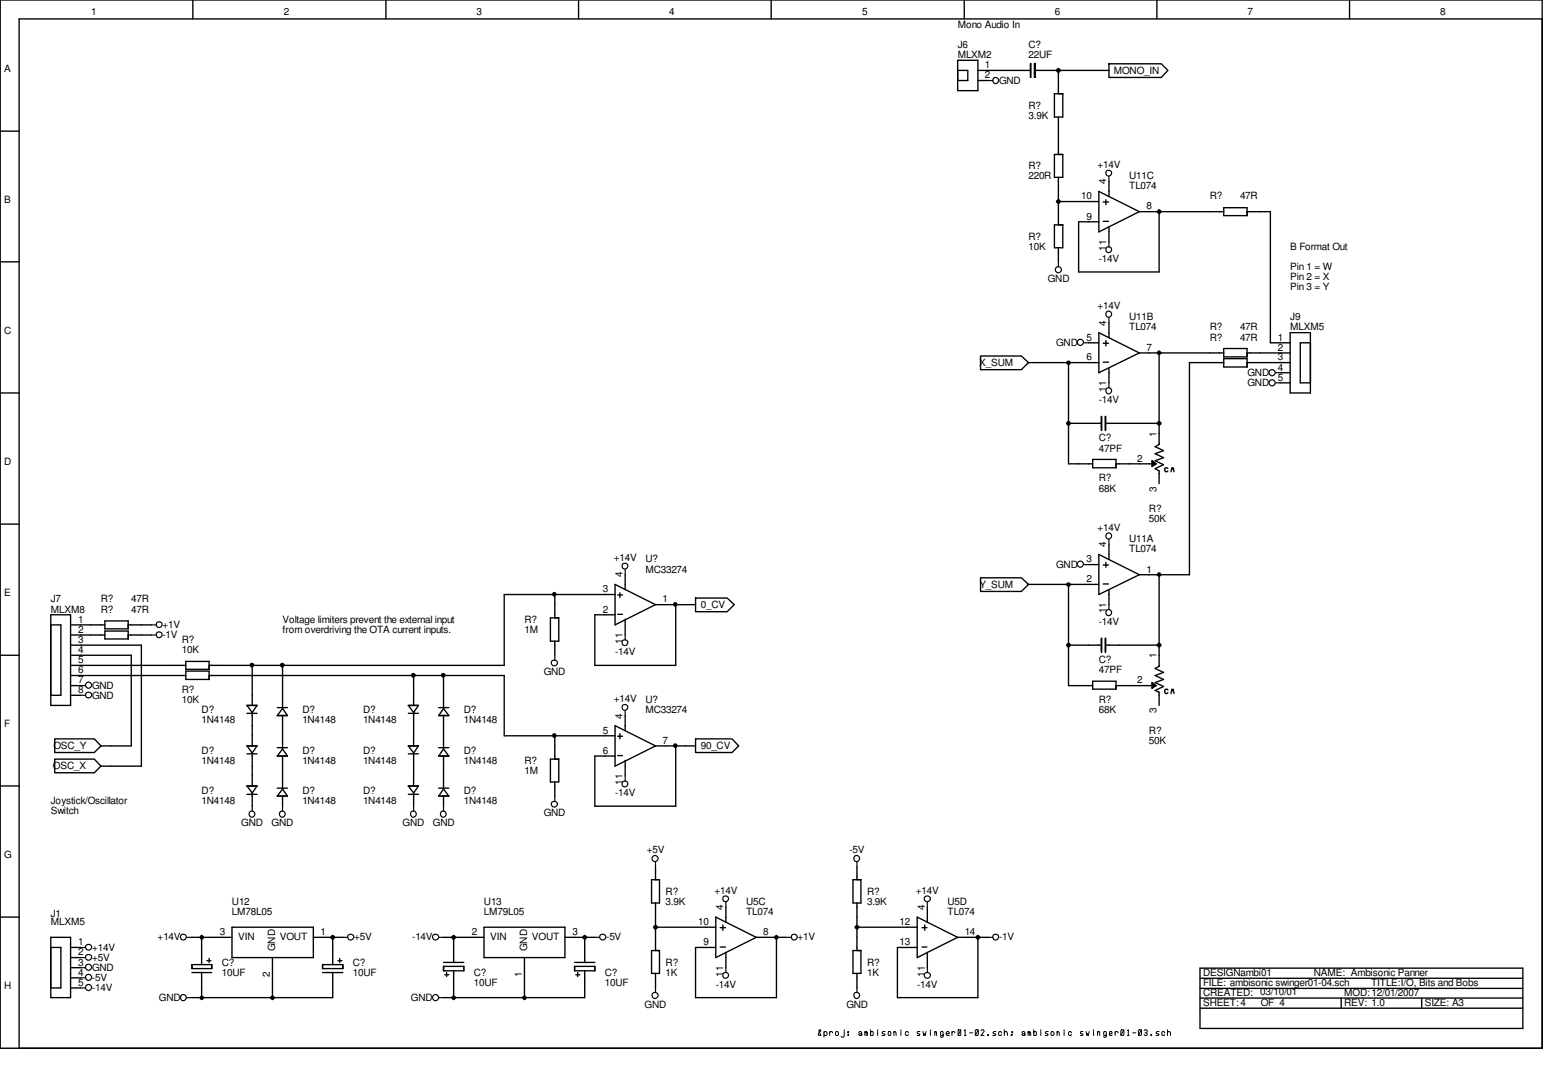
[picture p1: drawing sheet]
<svg xmlns="http://www.w3.org/2000/svg" width="297mm" height="210mm" viewBox="0 0 297 210" stroke-linecap="round" stroke-linejoin="round" font-family="sans-serif">
<g fill="none" stroke="#000" stroke-width=".26">
<path d="M0 0h296.9v201.7h-296.9zM37.1 0v3.6M74.3 0v3.6M111.4 0v3.6M148.5 0v3.6M184.4 13.5h1.9v2h-1.9M184.4 11.6h3.9v5.8h-3.9zM185.6 0v3.6M188.3 13.5h10M188.3 15.5h1.9M199.3 13.5h14.2M203 18h1.6v4.5h-1.6z"/>
<path d="M203.7 13.5v4.5M213.5 12.3h10.1l1.2 1.2-1.2 1.4h-10.1zM222.7 0v3.6M259.8 0v3.6M296.9 3.6h-293.2v198.1M0 25.2h3.7M203 29.7h1.6v4.4h-1.6zM203.7 38.8h7.8M203.7 22.5v7.2M203.7 34.1v9.2M211.5 36.8l7.8 3.9-7.8 3.9zM212.4 38.9h1"/>
<path d="M212.9 38.4v1M213.5 34.9v2.9M235.6 40h4.5v1.5h-4.5zM0 50.4h3.7M203 43.3h1.6v4.4h-1.6zM203.7 47.7v2.7M212.4 42.6h1M213.5 43.6v3M219.3 40.7h16.3M223.1 40.7v11.6h-15.5v-9.6h3.9M240.1 40.7h4.5v25.3h3.8M0 75.6h3.7"/>
<path d="M188.8 68.5h7.8l1.4 1.3-1.4 1.3h-7.8zM198 69.8h13.5M205.7 69.8v19.4h4.7M209.6 66h1.9M211.5 64l7.8 3.9-7.8 3.8zM212.4 66h1M212.4 69.7h1M212.9 65.5v1M213.5 62.1v2.8M213.5 70.8v2.9M219.3 67.9h16.3M223.1 67.9v17.6l-.7 .4 1.6 .8-1.6 .6 1.6 .8-1.6 .5 1.6 .8-1.6 .8 .7 .4v2.4"/>
<path d="M235.6 69.8h-6.6v40.8h-9.7M235.6 67.1h4.5v1.6h-4.5zM235.6 69h4.5v1.6h-4.5zM240.1 69.8h8.3M240.1 67.9h8.3M246.4 73.7h2M246.4 71.7h2M248.4 64h3.9v11.6h-3.9zM252.3 66h-2v7.7h2M205.7 81.4h6.3M210.4 88.4h4.4v1.6h-4.4zM212.9 81.4h10.2"/>
<path d="M214.8 89.2h7.7M221.8 88.6l.7 .6-.7 .5zM224.8 90.1h-.6v.5l.2 .2 .4-.2M225.4 90.8l.2-.8 .1 .3 .1-.3 .2 .8M0 100.8h3.7M9.8 118.3h3.8v17.4h-3.8zM20.2 119.5h4.5v1.5h-4.5zM106 118.9h1.6v4.5h-1.6zM106.8 114.4v4.5M118.4 114.4h-21.3v13.6h-56.8M118.4 112.4l7.8 3.9-7.8 3.9zM118.9 114.5h.9"/>
<path d="M118.9 118.2h.9M119.3 114v1M120.4 110.6v2.9M120.4 119.1v1M126.2 116.3h7.7M130.1 116.3v11.7h-15.6v-9.7h3.9M133.9 115.1h6.1l1.3 1.2-1.3 1.4h-6.1zM188.8 111.2h7.8l1.4 1.2-1.4 1.4h-7.8zM198 112.4h13.5M205.7 112.4v19.5h4.7M209.6 108.6h1.9M211.5 106.7l7.8 3.9-7.8 3.8z"/>
<path d="M212.4 108.7h1M212.4 112.4h1M212.9 108.2v.9M213.5 104.7v2.9M213.5 113.5v2.8M223.1 110.6v17.6l-.7 .4 1.6 .8-1.6 .6 1.6 .7-1.6 .6 1.6 .8-1.6 .7 .7 .4v2.5M0 126.1h3.7M9.8 120.2h1.9v13.6h-1.9M13.6 126.1h11.7v17.4h-5.9M13.6 124.1h13.6v23.3h-7.8M13.6 122.2h6.6M13.6 120.2h6.6"/>
<path d="M13.6 133.8h1.9M13.6 128h22.2M13.6 130h22.2M13.6 131.9h1.9M20.2 121.4h4.5v1.5h-4.5zM24.7 122.2h4.5M24.7 120.2h4.5M35.8 127.3h4.5v1.5h-4.5zM35.8 129.1h4.5v1.6h-4.5zM40.3 130h56.8v11.6h21.3M47.5 135.7h2l-.9 1.4zM47.5 137.2h2"/>
<path d="M48.6 128v7.7M48.6 137.1v6.4M53.4 136.1h1.9M54.4 136.3l.9 1.4h-1.9zM54.4 128v8.3M54.4 137.7v6.4M78.6 135.7h2l-1 1.4zM78.6 137.2h2M79.6 130v5.7M79.6 137.1v6.4M84.5 136.1h1.9M85.4 130v6.3"/>
<path d="M85.4 137.7v6.4M85.4 136.3l1 1.4h-1.9zM106.8 123.4v2.7M118.4 139.6l7.8 3.9-7.8 3.9zM120.4 120.2v2M120.4 137.7v2.8M205.7 124.1h6.3M210.4 131.1h4.4v1.5h-4.4zM212.9 124.1h10.2M214.8 131.9h7.7M221.8 131.3l.7 .6-.7 .5zM224.8 132.8l-.1-.2-.5 .2v.5l.2 .1 .4-.1"/>
<path d="M225.4 133.4l.2-.8 .1 .3 .1-.3 .2 .8M0 151.2h3.7M10.5 142.2h7.7l1.2 1.3-1.2 1.3h-7.7zM10.5 146h7.7l1.2 1.4-1.2 1.3h-7.7zM47.5 151.2h2l-.9 1.4zM47.5 143.5h2l-.9 1.4zM47.5 145h2M47.5 152.8h2M48.6 144.9v6.3M48.6 152.6v2.5M53.4 143.8h1.9M53.4 151.6h1.9"/>
<path d="M54.4 145.5v6.3M54.4 153.2v1.9M54.4 144.1l.9 1.4h-1.9zM54.4 151.8l.9 1.4h-1.9zM78.6 151.2h2l-1 1.4zM78.6 143.5h2l-1 1.4zM78.6 145h2M78.6 152.8h2M79.6 144.9v6.3M79.6 152.6v2.5M84.5 143.8h1.9M84.5 151.6h1.9"/>
<path d="M85.4 145.5v6.3M85.4 153.2v1.9M85.4 144.1l1 1.4h-1.9zM85.4 151.8l1 1.4h-1.9zM106 146h1.6v4.5h-1.6zM106.8 141.6v4.4M106.8 150.5v2.7M118.9 141.6h.9M118.9 145.4h.9M119.3 141.1v1.1M120.4 146.3v1M120.4 147.4v1.9"/>
<path d="M126.2 143.5h7.7M130.1 143.5v11.6h-15.6v-9.6h3.9M133.9 142.2h7l1.3 1.3-1.3 1.3h-7zM0 176.4h3.7M44.7 178.4h15.6v5.8h-15.6zM93.2 178.4h15.6v5.8h-15.6zM125.4 169.2h1.6v4.5h-1.6zM126.2 178.4h11.6M126.2 166.8v2.4M126.2 173.7v9.2M137.8 176.4l7.8 3.9-7.8 3.9zM138.6 178.5h1.1"/>
<path d="M139.1 178v1M139.7 174.5v3M164.2 169.2h1.5v4.5h-1.5zM165 178.4h11.6M165 166.8v2.4M165 173.7v9.2M176.6 176.4l7.8 3.9-7.8 3.9zM177.5 178.5h.9M178 178v1M178.5 174.5v3M9.8 180.3h3.8v11.6h-3.8zM9.8 182.3h1.9v7.8h-1.9"/>
<path d="M13.6 184.2h1.9M13.6 182.3h1.9M13.6 190.1h1.9M13.6 186.2h1.9M13.6 188.1h1.9M37 180.3h7.7M37 185.6h3.8v.8h-3.8zM37 187.1h3.8M38.8 180.3v5.3M38.8 187.1v4.8M39.8 184.8h.8M40.3 184.4v.8"/>
<path d="M52.4 184.2v7.7M60.3 180.3h5.7M62.1 187.1h3.9M62.1 185.6h3.9v.8h-3.9zM64 180.3v5.3M64 187.1v4.8h-27M65.1 184.8h.7M65.4 184.4v.8M85.4 180.3h7.8M85.4 185.9h3.9v.9h-3.9zM85.4 185.2h3.9M85.6 187.5h.8"/>
<path d="M86 187.1v.8M87.3 180.3v4.9M87.3 186.8v5.1M101 184.2v7.7M108.8 180.3h5.7M110.6 185.2h3.9M110.6 185.9h3.9v.9h-3.9zM110.9 187.5h.7M111.2 187.1v.8M112.6 180.3v4.9M112.6 186.8v5.1h-27.2M125.4 182.9h1.6v4.4h-1.6z"/>
<path d="M126.2 187.3v2.8M138.6 182.2h1.1M139.7 183.2v3M145.6 180.3h5.7M149.5 180.3v11.6h-15.6v-9.6h3.9M164.2 182.9h1.5v4.4h-1.5zM165 187.3v2.8M177.5 182.2h.9M178.5 183.2v3M184.4 180.3h5.8M188.3 180.3v11.6h-15.5v-9.6h3.8M231 188.2h62.2"/>
<path d="M231 190.2h62.2M231 192h62.2M231 194h62.2M231 186.3h62.2v11.6h-62.2zM258.2 192v2M273.7 192v2"/>
</g>
<g fill="none" stroke="#000" stroke-width=".19">
<path d="M198.3 12.2h.2v2.7h-.2zM198.4 12.2v2.7M199.1 12.2h.2v2.7h-.2zM212 80.1h.1v2.7h-.1zM212 80.1v2.7M212.7 80.1h.2v2.7h-.2zM212.8 80.1v2.7M221.8 88.6l.7 .6-.7 .5zM212 122.8h.1v2.7h-.1zM212 122.8v2.7M212.7 122.8h.2v2.7h-.2zM212.8 122.8v2.7"/>
<path d="M221.8 131.3l.7 .6-.7 .5zM158 199.1l-.1 .1h-.3l-.1-.1 .5-.8-.2-.2-.2 .2 .4 .9M158.6 198.7l.2-.2h.2l.2 .2v.4l-.2 .1-.4-.1M158.6 198.5v1.1M159.7 198.7l.2-.2h.2l.2 .2M159.7 198.5v.7M161 198.5h.2l.2 .2v.4l-.2 .1-.4-.1zM162.5 198.5v.9l-.2 .2-.4-.2M162.5 198.1h.1M163.2 198.5h.2v.2h-.2zM163.2 199.1h.2v.1h-.2zM165.3 198.7l.2-.2h.2l.2 .2v.5h-.4l-.2-.1 .2-.2 .4 .2"/>
<path d="M166.5 198.7l.1-.2 .1 .2 .1-.2 .2 .2v.5M166.5 198.5v.7M166.7 198.7v.5M167.6 198.1v1.1h.4v-.7h-.3l-.1 .2M168.9 198.1h.1M168.9 198.5v.7M170.4 198.5h-.4l-.2 .2 .6 .4-.2 .1h-.4M171.1 198.5h.3v.7h-.3l-.1-.1zM172.1 198.7l.1-.2h.1l.2 .2v.5M172.1 198.5v.7M173.4 198.1h.1M173.4 198.5v.7"/>
<path d="M174.9 198.7l-.2-.2h-.2l-.2 .2v.4l.2 .1 .4-.1M177.1 198.5h-.4v.4h.3l.1 .2-.1 .1h-.4M177.7 198.5l.1 .7 .1-.3 .2 .3 .2-.7M179.1 198.1h.1M179.1 198.5v.7M180 198.7v-.2h.2l.1 .7M180 198.5v.7M181.6 199.1l-.1 .1h-.4v-.7h.4l.1 .9-.1 .2h-.4v-.2M182.2 198.9h.5l-.1-.4h-.3l-.1 .6 .1 .1h.4M183.3 198.7l.1-.2h.3l.2 .2M183.3 198.5v.7M184.5 198.1h.4l.1 .2-.1 .9h-.4l-.1-.1z"/>
<path d="M185 198.1l-.6 1.1M185.6 198.3l.2-.2v1.1M185.6 199.2h.4M186.6 198.7h.6M187.9 198.1l.4 .2v.8l-.1 .1-.5-.1v-.8zM188.3 198.1l-.6 1.1M188.8 198.3l.2-.2 .4 .2-.6 .9h.6M190.1 199.1h.2v.1h-.2zM191.7 198.5h-.4l-.2 .2 .6 .4-.1 .1h-.5M192.8 198.7l-.1-.2h-.3l-.2 .2v.4l.2 .1 .4-.1M193.3 198.7l.2-.2h.3l.1 .2v.5M193.3 198.1v1.1"/>
<path d="M194.6 199.2l.3-.1zM194.8 198.5h.1v.2h-.1zM196.7 198.7l.2-.2h.2l.2 .2v.5h-.4l-.2-.1 .2-.2 .4 .2M197.9 198.7l.1-.2 .2 .2v-.2l.2 .2v.5M197.9 198.5v.7M198.2 198.7v.5M199 198.1v1.1h.4v-.7h-.3l-.1 .2M200.4 198.1h.1M200.4 198.5v.7M201.8 198.5h-.4l-.2 .2 .6 .4-.2 .1h-.4M202.5 198.5h.2l.2 .2v.4l-.2 .1-.4-.1zM203.5 198.7l.1-.2h.1l.2 .2v.5"/>
<path d="M203.5 198.5v.7M204.8 198.1h.1M204.8 198.5v.7M206.3 198.7l-.2-.2h-.2l-.2 .2v.4l.2 .1 .4-.1M208.5 198.5h-.4l-.1 .2 .1 .2h.3v.3h-.4M209.1 198.5l.2 .7v-.3l.2 .3 .2-.7M210.5 198.1h.1M210.5 198.5v.7M211.3 198.7l.2-.2h.1l.1 .7M211.3 198.5v.7M213 199.1l-.1 .1h-.3v-.7h.3l.1 .9-.1 .2h-.3l-.1-.2M213.6 198.9h.5l-.1-.4h-.3l-.1 .6 .1 .1h.4"/>
<path d="M214.7 198.7l.1-.2h.3l.2 .2M214.7 198.5v.7M215.9 198.1l.5 .2v.8l-.2 .1-.4-.1v-.8zM216.4 198.1l-.6 1.1M217 198.3l.2-.2v1.1M217 199.2h.4M218.1 198.7h.5M219.3 198.1l.4 .2v.8l-.1 .1-.4-.1v-.8zM219.7 198.1l-.5 1.1M220.3 198.3l.1-.2 .4 .2-.1 .4M220.4 198.7h.3l.1 .4-.1 .1-.4-.1M221.5 199.1h.2v.1h-.2z"/>
<path d="M223.1 198.5h-.4l-.2 .2 .6 .4-.1 .1h-.5M224.2 198.7l-.1-.2h-.3l-.2 .2v.4l.2 .1 .4-.1M224.7 198.7l.2-.2h.3l.1 .2v.5M224.7 198.1v1.1"/>
</g>
<g fill="none" stroke="#000" stroke-width=".23">
<path d="M190.2 15.5h.9M213.5 34v.9M203.7 50.4v.9M213.5 46.6v.9M208.7 66h.9M213.5 61.1v1M213.5 73.7v.9M245.6 73.7h.8M245.6 71.7h.8M120.4 109.6v1M208.7 108.6h.9M213.5 103.8v.9"/>
<path d="M213.5 116.3v1M15.5 131.9h1M15.5 133.8h1M29.2 120.2h.9M29.2 122.2h.9M106.8 126.1v.9M120.4 122.2v.9M120.4 136.7v1M48.6 155.1v.9M54.4 155.1v.9M79.6 155.1v.9M85.4 155.1v.9"/>
<path d="M106.8 153.2v.9M120.4 149.3v1M126.2 165.9v.9M139.7 173.6v.9M165 165.9v.9M178.5 173.6v.9M15.5 182.3h1M15.5 184.2h1M15.5 186.2h1M15.5 190.1h1M15.5 188.1h1M35.9 180.3h1.1"/>
<path d="M35.9 191.9h1.1M66 180.3h.9M84.5 180.3h.9M84.5 191.9h.9M114.5 180.3h.9M126.2 190.1v.8M139.7 186.2v.9M151.3 180.3h1.1M165 190.1v.8M178.5 186.2v.9M190.2 180.3h.9"/>
<circle cx="191.6" cy="15.5" r=".58"/>
<circle cx="213.4" cy="33.3" r=".57"/>
<circle cx="203.8" cy="51.9" r=".59"/>
<circle cx="213.4" cy="48" r=".57"/>
<circle cx="208" cy="65.9" r=".59"/>
<circle cx="213.4" cy="60.4" r=".58"/>
<circle cx="213.4" cy="75.2" r=".58"/>
<circle cx="244.9" cy="73.6" r=".59"/>
<circle cx="244.9" cy="71.7" r=".59"/>
<circle cx="120.3" cy="108.9" r=".57"/>
<circle cx="208" cy="108.5" r=".59"/>
<circle cx="213.4" cy="103.1" r=".58"/>
<circle cx="213.4" cy="117.8" r=".58"/>
<circle cx="17.1" cy="131.8" r=".59"/>
<circle cx="17.1" cy="133.7" r=".58"/>
<circle cx="30.6" cy="120.2" r=".57"/>
<circle cx="30.6" cy="122.1" r=".57"/>
<circle cx="106.7" cy="127.5" r=".58"/>
<circle cx="120.3" cy="123.6" r=".57"/>
<circle cx="120.3" cy="136.1" r=".57"/>
<circle cx="48.5" cy="156.6" r=".58"/>
<circle cx="54.3" cy="156.6" r=".58"/>
<circle cx="79.6" cy="156.6" r=".58"/>
<circle cx="85.3" cy="156.6" r=".58"/>
<circle cx="106.7" cy="154.7" r=".58"/>
<circle cx="120.3" cy="150.8" r=".57"/>
<circle cx="126.1" cy="165.2" r=".59"/>
<circle cx="139.7" cy="172.9" r=".57"/>
<circle cx="164.9" cy="165.2" r=".58"/>
<circle cx="178.5" cy="172.9" r=".58"/>
<circle cx="17.1" cy="190" r=".59"/>
<circle cx="17.1" cy="186.1" r=".59"/>
<circle cx="17.1" cy="188" r=".59"/>
<circle cx="17.1" cy="182.2" r=".58"/>
<circle cx="17.1" cy="184.2" r=".58"/>
<circle cx="35.3" cy="191.9" r=".58"/>
<circle cx="35.3" cy="180.3" r=".57"/>
<circle cx="67.5" cy="180.3" r=".58"/>
<circle cx="83.9" cy="191.9" r=".59"/>
<circle cx="83.9" cy="180.3" r=".58"/>
<circle cx="116" cy="180.3" r=".58"/>
<circle cx="126.1" cy="191.5" r=".59"/>
<circle cx="139.7" cy="187.7" r=".57"/>
<circle cx="152.9" cy="180.3" r=".57"/>
<circle cx="164.9" cy="191.5" r=".58"/>
<circle cx="178.5" cy="187.6" r=".58"/>
<circle cx="191.7" cy="180.3" r=".57"/>
</g>
<g fill="#000">
<path d="M203.5 13.5l.2-.2 .3 .2-.3 .3zM203.7 38.5l.3 .3-.3 .2-.2-.2zM223.1 40.5l.3 .2-.3 .3-.2-.3zM205.4 69.8l.3-.2 .2 .2-.2 .2zM223.1 67.6l.3 .3-.3 .2-.2-.2zM205.7 81.2l.2 .2-.2 .3-.3-.3zM221.8 88.6l.7 .6-.7 .5zM222.9 81.4l.2-.2 .3 .2-.3 .3zM205.4 112.4l.3-.1 .2 .1-.2 .3zM223.1 110.3l.3 .3-.3 .1-.2-.1zM205.7 123.9l.2 .2-.2 .3-.3-.3zM221.8 131.3l.7 .6-.7 .5z"/>
<path d="M223.1 123.9l.3 .2-.3 .3-.2-.3zM125.9 178.4l.3-.3 .2 .3-.2 .2zM165 178.1l.2 .3-.2 .2-.3-.2zM38.8 191.8l.3 .1-.3 .3-.2-.3zM38.8 180.1l.3 .2-.3 .3-.2-.3zM52.2 191.9l.2-.1 .3 .1-.3 .3zM64 180.1l.3 .2-.3 .3-.2-.3zM87.3 180.1l.3 .2-.3 .3-.2-.3zM87.1 191.9l.2-.1 .3 .1-.3 .3zM100.7 191.9l.3-.1 .2 .1-.2 .3zM112.6 180.1l.2 .2-.2 .3-.3-.3zM149.5 180.1l.1 .2-.1 .3-.3-.3z"/>
<path d="M188.3 180.1l.2 .2-.2 .3-.3-.3z"/>
<path d="M106.6 114.2l.1-.1 .2 .2-.2 .3-.1-.1z" fill-rule="evenodd"/>
<path d="M129.9 116.1h.1l.2 .1-.2 .3-.1-.1z" fill-rule="evenodd"/>
<path d="M48.4 127.8h.2v.3h-.2z" fill-rule="evenodd"/>
<path d="M54.2 127.8h.3v.3h-.3z" fill-rule="evenodd"/>
<path d="M79.4 129.8h.3v.2h-.3z" fill-rule="evenodd"/>
<path d="M85.2 129.8h.3v.2h-.3z" fill-rule="evenodd"/>
<path d="M106.6 141.4l.1-.1 .2 .2-.2 .2-.1-.1z" fill-rule="evenodd"/>
<path d="M129.9 143.3h.1l.2 .1-.2 .3-.1-.1z" fill-rule="evenodd"/>
</g>
<g fill="none" stroke="#000" stroke-width=".51">
<path d="M203.5 13.5l.2-.2 .3 .2-.3 .3zM203.7 38.5l.3 .3-.3 .2-.2-.2zM223.1 40.5l.3 .2-.3 .3-.2-.3zM205.4 69.8l.3-.2 .2 .2-.2 .2zM223.1 67.6l.3 .3-.3 .2-.2-.2zM205.7 81.2l.2 .2-.2 .3-.3-.3zM222.9 81.4l.2-.2 .3 .2-.3 .3zM106.6 114.2l.1-.1 .2 .2-.2 .3-.1-.1zM129.9 116.1h.1l.2 .1-.2 .3-.1-.1zM205.4 112.4l.3-.1 .2 .1-.2 .3zM223.1 110.3l.3 .3-.3 .1-.2-.1zM48.4 127.8h.2v.3h-.2z"/>
<path d="M54.2 127.8h.3v.3h-.3zM79.4 129.8h.3v.2h-.3zM85.2 129.8h.3v.2h-.3zM205.7 123.9l.2 .2-.2 .3-.3-.3zM223.1 123.9l.3 .2-.3 .3-.2-.3zM106.6 141.4l.1-.1 .2 .2-.2 .2-.1-.1zM129.9 143.3h.1l.2 .1-.2 .3-.1-.1zM125.9 178.4l.3-.3 .2 .3-.2 .2zM165 178.1l.2 .3-.2 .2-.3-.2zM38.8 191.8l.3 .1-.3 .3-.2-.3zM38.8 180.1l.3 .2-.3 .3-.2-.3zM52.2 191.9l.2-.1 .3 .1-.3 .3z"/>
<path d="M64 180.1l.3 .2-.3 .3-.2-.3zM87.1 191.9l.2-.1 .3 .1-.3 .3zM87.3 180.1l.3 .2-.3 .3-.2-.3zM100.7 191.9l.3-.1 .2 .1-.2 .3zM112.6 180.1l.2 .2-.2 .3-.3-.3zM149.5 180.1l.1 .2-.1 .3-.3-.3zM188.3 180.1l.2 .2-.2 .3-.3-.3z"/>
</g>
<path d="M199.2 12.2v2.7" fill="none" stroke="#000" stroke-width=".25"/>
<g font-size="1.9">
<text x="17.6" y="3">1</text>
<text x="54.6" y="3">2</text>
<text x="91.7" y="3">3</text>
<text x="128.8" y="3">4</text>
<text x="166" y="3">5</text>
<text x="184.4" y="5.4">Mono Audio In</text>
<text x="203.1" y="3">6</text>
<text x="240.2" y="3">7</text>
<text x="277.2" y="3">8</text>
<text x="184.4" y="9.3">J6</text>
<text x="184.4" y="11.2">MLXM2</text>
<text x="198" y="9.3">C?</text>
<text x="198" y="11.2">22UF</text>
<text x=".8" y="13.8">A</text>
<text x="189.6" y="13.1">1</text>
<text x="189.6" y="15.1">2</text>
<text x="192.3" y="16.2">GND</text>
<text x="214.4" y="14.2">MONO_IN</text>
<text x="198" y="20.9">R?</text>
<text x="198" y="22.9">3.9K</text>
<text x="198" y="32.5">R?</text>
<text x="198" y="34.5">220R</text>
<text x="211.3" y="32.3">+14V</text>
<text x="213" y="35.5" transform="rotate(-90 213 35.5)">4</text>
<text x="217.4" y="34.5">U11C</text>
<text x=".8" y="39">B</text>
<text x="208.1" y="38.4">10</text>
<text x="217.4" y="36.4">TL074</text>
<text x="220.7" y="40.3">8</text>
<text x="232.9" y="38.4">R?</text>
<text x="238.7" y="38.4">47R</text>
<text x="198" y="46.1">R?</text>
<text x="209.2" y="42.2">9</text>
<text x="198" y="48.1">10K</text>
<text x="211.5" y="50.4">-14V</text>
<text x="213" y="48.3" transform="rotate(-90 213 48.3)">11</text>
<text x="248.4" y="48.1">B Format Out</text>
<text x="248.4" y="51.9">Pin 1 = W</text>
<text x="248.4" y="53.8">Pin 2 = X</text>
<text x="201.7" y="54.3">GND</text>
<text x="211.3" y="59.4">+14V</text>
<text x="248.4" y="55.8">Pin 3 = Y</text>
<text x=".8" y="64.2">C</text>
<text x="209.2" y="65.5">5</text>
<text x="213" y="62.7" transform="rotate(-90 213 62.7)">4</text>
<text x="217.4" y="61.6">U11B</text>
<text x="217.4" y="63.6">TL074</text>
<text x="232.9" y="65.5">R?</text>
<text x="232.9" y="63.6">R?</text>
<text x="238.7" y="65.5">47R</text>
<text x="238.7" y="63.6">47R</text>
<text x="246" y="65.5">1</text>
<text x="248.4" y="61.6">J9</text>
<text x="248.4" y="63.6">MLXM5</text>
<text x="188.5" y="70.4">X_SUM</text>
<text x="203.3" y="66.5">GND</text>
<text x="209.2" y="69.3">6</text>
<text x="220.7" y="67.5">7</text>
<text x="246" y="67.5">2</text>
<text x="246" y="69.3">3</text>
<text x="246" y="71.3">4</text>
<text x="211.5" y="77.6">-14V</text>
<text x="213" y="75.4" transform="rotate(-90 213 75.4)">11</text>
<text x="240.2" y="74.3">GND</text>
<text x="240.2" y="72.4">GND</text>
<text x="246" y="73.2">5</text>
<text x="222.6" y="84" transform="rotate(-90 222.6 84)">1</text>
<text x=".8" y="89.4">D</text>
<text x="211.5" y="84.9">C?</text>
<text x="211.5" y="86.9">47PF</text>
<text x="218.9" y="88.8">2</text>
<text x="211.5" y="92.6">R?</text>
<text x="211.5" y="94.6">68K</text>
<text x="222.6" y="94.6" transform="rotate(-90 222.6 94.6)">3</text>
<text x="221.2" y="98.5">R?</text>
<text x="221.2" y="100.4">50K</text>
<text x="118.1" y="108">+14V</text>
<text x="211.3" y="102.1">+14V</text>
<text x="213" y="105.3" transform="rotate(-90 213 105.3)">4</text>
<text x="217.4" y="104.3">U11A</text>
<text x="217.4" y="106.3">TL074</text>
<text x="116" y="114">3</text>
<text x="119.8" y="111.1" transform="rotate(-90 119.8 111.1)">4</text>
<text x="124.2" y="108.2">U?</text>
<text x="124.2" y="110.2">MC33274</text>
<text x="188.6" y="113.1">Y_SUM</text>
<text x="203.3" y="109.2">GND</text>
<text x="209.2" y="108.2">3</text>
<text x="209.2" y="112">2</text>
<text x="220.7" y="110.2">1</text>
<text x=".8" y="114.6">E</text>
<text x="9.8" y="115.9">J7</text>
<text x="9.8" y="117.9">MLXM8</text>
<text x="15" y="119.8">1</text>
<text x="19.4" y="115.9">R?</text>
<text x="19.4" y="117.9">R?</text>
<text x="25.3" y="115.9">47R</text>
<text x="25.3" y="117.9">47R</text>
<text x="54.4" y="119.8">Voltage limiters prevent the external input</text>
<text x="101" y="119.8">R?</text>
<text x="116" y="117.9">2</text>
<text x="127.5" y="115.9">1</text>
<text x="134.9" y="117">0_CV</text>
<text x="213" y="118" transform="rotate(-90 213 118)">11</text>
<text x="15" y="121.8">2</text>
<text x="15" y="123.7">3</text>
<text x="15" y="125.6">4</text>
<text x="31.3" y="120.9">+1V</text>
<text x="31.3" y="122.8">-1V</text>
<text x="35" y="123.7">R?</text>
<text x="35" y="125.6">10K</text>
<text x="54.4" y="121.8">from overdriving the OTA current inputs.</text>
<text x="101" y="121.8">1M</text>
<text x="118.4" y="126">-14V</text>
<text x="119.8" y="123.9" transform="rotate(-90 119.8 123.9)">11</text>
<text x="211.5" y="120.2">-14V</text>
<text x="15" y="127.6">5</text>
<text x="15" y="129.5">6</text>
<text x="15" y="131.5">7</text>
<text x="104.7" y="129.9">GND</text>
<text x="211.5" y="127.6">C?</text>
<text x="211.5" y="129.5">47PF</text>
<text x="218.9" y="131.5">2</text>
<text x="222.6" y="126.7" transform="rotate(-90 222.6 126.7)">1</text>
<text x="15" y="133.4">8</text>
<text x="17.7" y="132.5">GND</text>
<text x="17.7" y="134.5">GND</text>
<text x="35" y="133.4">R?</text>
<text x="35" y="135.3">10K</text>
<text x="38.8" y="137.2">D?</text>
<text x="58.2" y="137.2">D?</text>
<text x="69.9" y="137.2">D?</text>
<text x="89.3" y="137.2">D?</text>
<text x="118.1" y="135.1">+14V</text>
<text x="124.2" y="135.3">U?</text>
<text x="124.2" y="137.2">MC33274</text>
<text x="211.5" y="135.3">R?</text>
<text x="211.5" y="137.2">68K</text>
<text x="222.6" y="137.2" transform="rotate(-90 222.6 137.2)">3</text>
<text x=".8" y="139.9">F</text>
<text x="38.8" y="139.2">1N4148</text>
<text x="58.2" y="139.2">1N4148</text>
<text x="69.9" y="139.2">1N4148</text>
<text x="89.3" y="139.2">1N4148</text>
<text x="116" y="141.1">5</text>
<text x="119.8" y="138.3" transform="rotate(-90 119.8 138.3)">4</text>
<text x="127.5" y="143.1">7</text>
<text x="221.2" y="141.1">R?</text>
<text x="221.2" y="143.1">50K</text>
<text x="10.2" y="148">OSC_X</text>
<text x="10.3" y="144.1">OSC_Y</text>
<text x="38.8" y="145">D?</text>
<text x="38.8" y="147">1N4148</text>
<text x="58.2" y="145">D?</text>
<text x="58.2" y="147">1N4148</text>
<text x="69.9" y="145">D?</text>
<text x="69.9" y="147">1N4148</text>
<text x="89.3" y="145">D?</text>
<text x="89.3" y="147">1N4148</text>
<text x="101" y="147">R?</text>
<text x="101" y="148.8">1M</text>
<text x="116" y="145">6</text>
<text x="134.9" y="144.1">90_CV</text>
<text x="9.8" y="154.7">Joystick/Oscillator</text>
<text x="38.8" y="152.7">D?</text>
<text x="38.8" y="154.7">1N4148</text>
<text x="58.2" y="152.7">D?</text>
<text x="58.2" y="154.7">1N4148</text>
<text x="69.9" y="152.7">D?</text>
<text x="69.9" y="154.7">1N4148</text>
<text x="89.3" y="152.7">D?</text>
<text x="89.3" y="154.7">1N4148</text>
<text x="118.4" y="153.2">-14V</text>
<text x="119.8" y="151" transform="rotate(-90 119.8 151)">11</text>
<text x="9.8" y="156.6">Switch</text>
<text x="46.4" y="159">GND</text>
<text x="52.3" y="159">GND</text>
<text x="77.5" y="159">GND</text>
<text x="83.4" y="159">GND</text>
<text x="104.7" y="157.1">GND</text>
<text x=".8" y="165">G</text>
<text x="124.5" y="164.2">+5V</text>
<text x="163.5" y="164.2">-5V</text>
<text x="128.1" y="172.1">R?</text>
<text x="137.5" y="172">+14V</text>
<text x="166.9" y="172.1">R?</text>
<text x="176.3" y="172">+14V</text>
<text x="9.8" y="176.4">J1</text>
<text x="9.8" y="178">MLXM5</text>
<text x="42.3" y="179.9">3</text>
<text x="44.7" y="176">LM78L05</text>
<text x="44.7" y="174.1">U12</text>
<text x="61.7" y="179.9">1</text>
<text x="90.8" y="179.9">2</text>
<text x="93.2" y="174.1">U13</text>
<text x="93.2" y="176">LM79L05</text>
<text x="110.2" y="179.9">3</text>
<text x="128.1" y="174.1">3.9K</text>
<text x="134.4" y="178">10</text>
<text x="139.2" y="175.1" transform="rotate(-90 139.2 175.1)">4</text>
<text x="143.6" y="174.1">U5C</text>
<text x="143.6" y="176">TL074</text>
<text x="146.9" y="179.9">8</text>
<text x="166.9" y="174.1">3.9K</text>
<text x="173.2" y="178">12</text>
<text x="178" y="175.1" transform="rotate(-90 178 175.1)">4</text>
<text x="182.4" y="174.1">U5D</text>
<text x="182.4" y="176">TL074</text>
<text x="185.7" y="179.9">14</text>
<text x="15" y="181.9">1</text>
<text x="15" y="183.8">2</text>
<text x="15" y="185.8">3</text>
<text x="17.7" y="182.9">+14V</text>
<text x="17.7" y="184.8">+5V</text>
<text x="30.3" y="180.9">+14V</text>
<text x="42.7" y="185.8">C?</text>
<text x="45.8" y="180.9">VIN</text>
<text x="53" y="183" transform="rotate(-90 53 183)">GND</text>
<text x="53.9" y="180.9">VOUT</text>
<text x="67.9" y="185.8">C?</text>
<text x="68.2" y="180.9">+5V</text>
<text x="79.4" y="180.9">-14V</text>
<text x="94.4" y="180.9">VIN</text>
<text x="101.5" y="183" transform="rotate(-90 101.5 183)">GND</text>
<text x="102.4" y="180.9">VOUT</text>
<text x="116.7" y="180.9">-5V</text>
<text x="128.1" y="185.8">R?</text>
<text x="135.4" y="181.9">9</text>
<text x="153.5" y="180.9">+1V</text>
<text x="166.9" y="185.8">R?</text>
<text x="173.2" y="181.9">13</text>
<text x="192.3" y="180.9">-1V</text>
<text x=".8" y="190.2">H</text>
<text x="15" y="187.7">4</text>
<text x="15" y="189.7">5</text>
<text x="17.7" y="186.8">GND</text>
<text x="17.7" y="190.7">-14V</text>
<text x="17.7" y="188.7">-5V</text>
<text x="42.7" y="187.7">10UF</text>
<text x="51.9" y="187.9" transform="rotate(-90 51.9 187.9)">2</text>
<text x="67.9" y="187.7">10UF</text>
<text x="91.2" y="187.7">C?</text>
<text x="91.2" y="189.7">10UF</text>
<text x="100.5" y="187.9" transform="rotate(-90 100.5 187.9)">1</text>
<text x="116.5" y="187.7">C?</text>
<text x="116.5" y="189.7">10UF</text>
<text x="128.1" y="187.7">1K</text>
<text x="137.8" y="190">-14V</text>
<text x="139.2" y="187.9" transform="rotate(-90 139.2 187.9)">11</text>
<text x="166.9" y="187.7">1K</text>
<text x="176.6" y="190">-14V</text>
<text x="178" y="187.9" transform="rotate(-90 178 187.9)">11</text>
<text x="231.6" y="191.6">CREATED:</text>
<text x="231.6" y="189.7">FILE: ambisonic swinger01-04.sch</text>
<text x="231.6" y="187.8">DESIGN:ambi01</text>
<text x="242.6" y="191.5">03/10/01</text>
<text x="252.9" y="187.8">NAME: Ambisonic Panner</text>
<text x="258.8" y="191.6">MOD:12/01/2007</text>
<text x="263.9" y="189.7">TITLE:I/O, Bits and Bobs</text>
<text x="30.6" y="192.6">GND</text>
<text x="79.1" y="192.6">GND</text>
<text x="124.1" y="193.9">GND</text>
<text x="162.9" y="193.9">GND</text>
<text x="231.6" y="193.5">SHEET:4</text>
<text x="242.7" y="193.5">OF 4</text>
<text x="258.8" y="193.5">REV: 1.0</text>
<text x="274.3" y="193.5">SIZE: A3</text>
</g>
</svg>
